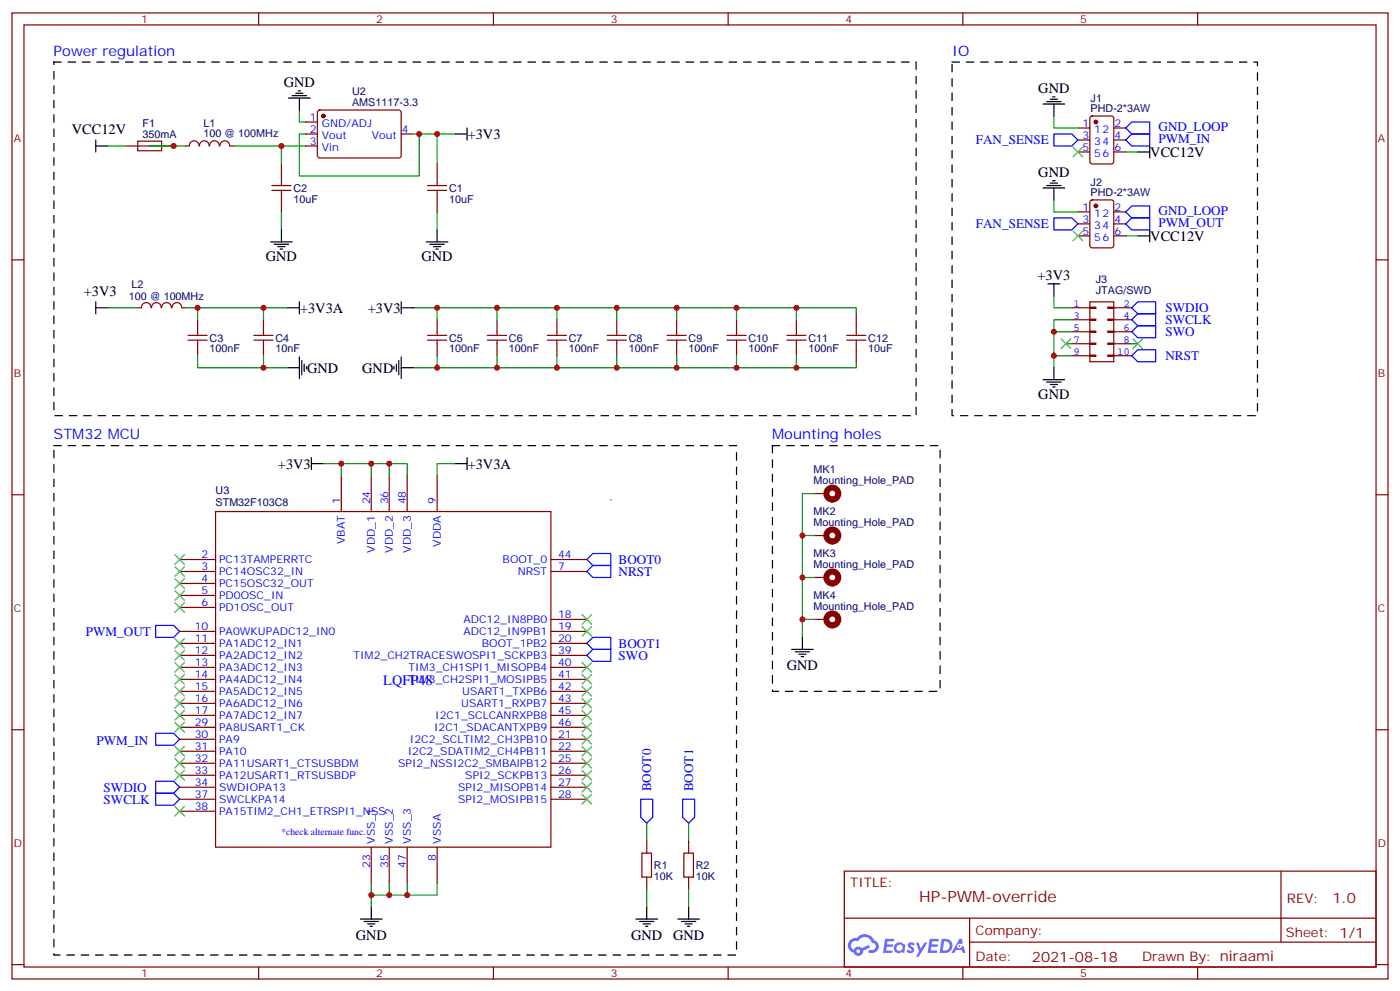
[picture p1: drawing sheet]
<svg xmlns="http://www.w3.org/2000/svg" width="412mm" height="292mm" viewBox="0 0 412 292" stroke-linecap="round" stroke-linejoin="round" font-family="sans-serif">
<g fill="none" stroke="#870000" stroke-width=".35">
<path d="M3.5 3.8h405.4v284.3h-405.4zM7.1 7.3h398.2v277.3h-398.2zM76.2 3.8v3.5M145.3 3.8v3.5M214.5 3.8v3.5M283.6 3.8v3.5M352.8 3.8v3.5M3.5 76.5h3.6M405.3 76.5h3.6M3.5 145.6h3.6M405.3 145.6h3.6M3.5 214.8h3.6"/>
<path d="M405.3 214.8h3.6M248.7 256.4h156.6v28.2h-156.6zM377.3 256.4v20.9M248.7 270.2h156.5M285.6 277.3h119.6M285.6 270.2v14.2M3.5 283.9h3.6M76.2 284.6v3.5M145.3 284.6v3.5M214.5 284.6v3.5M283.6 284.6v3.5M352.8 284.6v3.5"/>
<path d="M405.3 283.9h3.6"/>
</g>
<g fill="#5487ff">
<path d="M267.7 277.6a1.22 1.22 0 0 1 1.7 .2l-.4 .6a.47 .47 0 0 0-.3-.4 .47 .47 0 0 0-.5 .2l.1 .2a1.14 1.14 0 0 1 .8 1.8 1.14 1.14 0 0 1-1.9 0l-.2-.2 .5-.6 .7 .5a.29 .29 0 0 0 .3-.3 .29 .29 0 0 0-.2-.3 1.04 1.04 0 0 1-.6-1.7z"/>
<path d="M260.7 276.3h2.4l.3 .2-.2 .5-1.8 .1-.1 .8h1.5l.3 .4-.3 .4h-1.6l-.2 1.1h1.7l.2 .3-.2 .3-2.6 .1z"/>
<path d="M273.8 276.3h2.4l.3 .2-.1 .5-1.8 .1-.2 .8h1.6l.3 .4-.4 .4h-1.6l-.1 1.1h1.7l.2 .3-.2 .3-2.6 .1z"/>
<path d="M282.6 276.3h.7l.3 1.3-.6 .3a.69 .69 0 0 0-1 .3 .69 .69 0 0 0 .4 .9 .69 .69 0 0 0 .9-.6l.5-.2 .6 2.2h-.8l-.2-.9h-1.8l-.5 .9h-.8z"/>
<path d="M269.8 277.4h.8l.6 1.8 1.1-1.8h.9l-2.6 4.2h-.8l.9-1.5z"/>
<path d="M277.4 276.3l-.6 4.2h1.3a2.11 2.11 0 0 0 2.5-2.1 2.11 2.11 0 0 0-2.5-2.1zM278.1 277.1a1.39 1.39 0 0 1 1.7 1.4 1.39 1.39 0 0 1-1.8 1.3h-.3z"/>
<path d="M263.7 277.9a1.54 1.54 0 0 0-.1 2.2 1.54 1.54 0 0 0 2.2 .1l.6 .3 .3-2.3-.2-.3h-.4a1.49 1.49 0 0 0-2.4 0zM264 278.9a.94 .94 0 0 1 1.8 0 .94 .94 0 0 1-1.8 0z"/>
<path d="M250.4 276.7a2.18 2.18 0 0 0 1.1 3.7 1.44 1.44 0 0 0 1.6 .9 1.44 1.44 0 0 0 1.2-1.4l2-1.1-.5-.7-1.9 1a1.47 1.47 0 0 0-2.4 .4 1.39 1.39 0 0 1-.7-1.9 1.39 1.39 0 0 1 2-.5 2.12 2.12 0 0 1 2.2-1.3 2.12 2.12 0 0 1 1.9 1.7 1.14 1.14 0 0 1 1.1 1.4 1.14 1.14 0 0 1-1.7 .7 .43 .43 0 0 0-.5 .4 .43 .43 0 0 0 .4 .5 1.98 1.98 0 0 0 2.5-1.2 1.98 1.98 0 0 0-1.2-2.6 3.1 3.1 0 0 0-5.3-.6l-.9 .1zM252.3 280a.55 .55 0 0 1 1.1 0 .55 .55 0 0 1-1.1 0z"/>
<circle cx="282.6" cy="278.4" r=".26"/>
</g>
<g fill="none" stroke="#870000" stroke-width=".35">
<path d="M90 35.9h3.5M90 39.4h3.5M93.7 32.6l.5-.2h23.5l.5 .7-.1 13-.6 .4-23.6-.1-.4-.6v-12.7zM118.2 39.4h3.5M317.5 37.7h3.5M321.3 34.4l.4-.3h5.7l.6 .5 .1 13-.5 .6-5.9 .1-.6-.5-.1-12.9zM328.1 37.7h3.5M37 43h14.2M40.6 41.6h7v2.8h-7zM58.6 42.9a1.41 1.41 0 0 0-1.4-1.5 1.41 1.41 0 0 0-1.4 1.5l-1.1 .1M58.8 42.9a1.41 1.41 0 0 1 1.4-1.5 1.41 1.41 0 0 1 1.4 1.5M61.8 42.9a1.41 1.41 0 0 1 1.4-1.5 1.41 1.41 0 0 1 1.4 1.5"/>
<path d="M64.8 42.9a1.41 1.41 0 0 1 1.4-1.5 1.41 1.41 0 0 1 1.4 1.5M67.7 43h1.1M80.1 56h5.6M80.1 54.6h5.6M82.9 48.3v6.3M82.9 56v6.4M90 43h3.5M125.9 56h5.7M125.9 54.6h5.7M128.8 48.3v6.3M128.8 56v6.4M317.5 44.7h3.5"/>
<path d="M317.5 41.2h3.5M321.3 59l.4-.2h5.7l.6 .5 .1 12.9-.5 .7-5.9 .1-.6-.5-.1-13zM328.1 44.7h3.5M328.1 41.2h3.5M317.5 62.4h3.5M317.5 69.4h3.5M317.5 65.9h3.5M328.1 62.4h3.5M328.1 69.4h3.5M328.1 65.9h3.5M40.6 90.6h1M41.7 90.6a1.41 1.41 0 0 1 1.4-1.5 1.41 1.41 0 0 1 1.4 1.5"/>
<path d="M44.7 90.6a1.41 1.41 0 0 1 1.4-1.5 1.41 1.41 0 0 1 1.4 1.5M47.6 90.6a1.41 1.41 0 0 1 1.5-1.5 1.41 1.41 0 0 1 1.4 1.5M50.7 90.6a1.41 1.41 0 0 1 1.4-1.5 1.41 1.41 0 0 1 1.4 1.5M53.6 90.6h1.1M55.4 98.7h5.6M58.2 94.1v4.6M74.8 98.7h5.6M77.6 94.1v4.6M125.9 98.7h5.7M128.8 94.1v4.6M143.6 98.7h5.6M146.4 94.1v4.6"/>
<path d="M161.2 98.7h5.7M164 94.1v4.6M178.9 98.7h5.6M181.7 94.1v4.6M196.5 98.7h5.6M199.3 94.1v4.6M214.1 98.7h5.7M217 94.1v4.6M231.8 98.7h5.6M234.6 94.1v4.6M249.4 98.7h5.7M252.2 92.4v6.3"/>
<path d="M315.7 90.6h5.3M315.7 94.1h5.3M315.7 97.6h5.3M321 97.5h1.8v.3h-1.8zM321 93.9h1.8v.4h-1.8zM321 90.4h1.8v.4h-1.8zM321 88.8h7.1v17.7h-7.1zM326.3 97.5h1.8v.3h-1.8zM326.3 93.9h1.8v.4h-1.8zM326.3 90.4h1.8v.4h-1.8zM328.1 90.6h5.3M328.1 94.1h5.3"/>
<path d="M328.1 97.6h5.3M55.4 100.1h5.6M58.2 100.1v4.6M74.8 100.1h5.6M77.6 100.1v4.6M125.9 100.1h5.7M128.8 100.1v4.6M143.6 100.1h5.6M146.4 100.1v4.6M161.2 100.1h5.7M164 100.1v4.6M178.9 100.1h5.6"/>
<path d="M181.7 100.1v4.6M196.5 100.1h5.6M199.3 100.1v4.6M214.1 100.1h5.7M217 100.1v4.6M231.8 100.1h5.6M234.6 100.1v4.6M249.4 100.1h5.7M252.2 100.1v6.4M315.7 101.2h5.3M315.7 104.7h5.3M321 104.5h1.8v.4h-1.8z"/>
<path d="M321 101h1.8v.4h-1.8zM326.3 104.5h1.8v.4h-1.8zM326.3 101h1.8v.4h-1.8zM328.1 101.2h5.3M328.1 104.7h5.3M100.5 140v10.6M109.4 140v10.6M114.7 140v10.6M119.9 140v10.6M128.8 140v10.6M63.5 150.6h98.8v98.7h-98.8zM179.9 147h.1"/>
<path d="M239.9 145.3h3.5M239.9 157.6h3.5M52.9 164.7h10.6M52.9 168.2h10.6M52.9 171.7h10.6M52.9 175.3h10.6M52.9 178.8h10.6M162.3 164.7h10.6M162.3 168.2h10.6M239.9 170h3.5M52.9 185.8h10.6M52.9 189.4h10.6"/>
<path d="M52.9 196.4h10.6M52.9 200h10.6M52.9 192.9h10.6M162.3 185.8h10.6M162.3 189.4h10.6M162.3 196.4h10.6M162.3 200h10.6M162.3 192.9h10.6M162.3 182.3h10.6M239.9 182.3h3.5M52.9 217.6h10.6M52.9 203.5h10.6"/>
<path d="M52.9 207h10.6M52.9 210.5h10.6M52.9 214.1h10.6M162.3 217.6h10.6M162.3 203.5h10.6M162.3 207h10.6M162.3 210.5h10.6M162.3 214.1h10.6M52.9 221.1h10.6M52.9 224.6h10.6M52.9 228.2h10.6M52.9 231.7h10.6"/>
<path d="M52.9 235.2h10.6M52.9 238.8h10.6M162.3 221.1h10.6M162.3 224.6h10.6M162.3 228.2h10.6M162.3 231.7h10.6M162.3 235.2h10.6M109.4 249.3v10.6M114.7 249.3v10.6M119.9 249.3v10.6M128.8 249.3v10.6M189.1 251.1h2.8v7.1h-2.8z"/>
<path d="M190.5 247.6v3.5M190.5 258.2v3.5M201.4 251.1h2.9v7.1h-2.9zM202.8 247.6v3.5M202.8 258.2v3.5"/>
</g>
<g fill="#870000" stroke="#870000" stroke-width=".35">
<circle cx="95.2" cy="34.1" r=".53"/>
<circle cx="322.8" cy="35.9" r=".53"/>
<circle cx="322.8" cy="60.6" r=".53"/>
</g>
<g fill="none" stroke="#008700" stroke-width=".35">
<path d="M88.2 32.4v3.5h1.8M90 39.4h-1.8v12.4h35.3v-12.4M121.7 39.4h7.1v8.9M128.8 39.4h5.3M310.4 34.1v3.6h7.1M31.7 43h5.3M44.1 43h10.6M68.8 43h14.1M90 43h-7.1v5.3M310.4 58.8v3.6h7.1M331.6 44.7h3.5M82.9 62.4v5.3"/>
<path d="M128.8 62.4v5.3M331.6 69.4h3.5M31.7 90.6h8.9M54.7 90.6h3.5v3.5M58.2 90.6h19.4v3.5M77.6 90.6h7.1M121.7 90.6h7.1M146.4 90.6v3.5M164 90.6v3.5M181.7 90.6v3.5M199.3 90.6v3.5M217 90.6v3.5"/>
<path d="M234.6 90.6v3.5M252.2 92.4v-1.8h-123.4v3.5M310.4 97.6v7.1h5.3M310.4 87.1v3.5h5.3M315.7 94.1h-5.3v3.5h5.3M58.2 104.7v3.5h26.5M77.6 104.7v3.5M121.7 108.2h7.1M128.8 104.7v3.5h123.4v-1.7M146.4 104.7v3.5M164 104.7v3.5M181.7 104.7v3.5"/>
<path d="M199.3 104.7v3.5M217 104.7v3.5M234.6 104.7v3.5M310.4 104.7v3.5M314 101.2h1.7M333.4 101.2h1.7M95.2 136.5h5.3M100.5 140v-3.5h19.4v3.5M109.4 136.5v3.5M114.7 136.5v3.5M134.1 136.5h-5.3v3.5M236.4 157.6h3.5"/>
<path d="M239.9 145.3h-3.5v37h3.5M236.4 170h3.5M236.4 182.3v5.3M109.4 259.9v3.6h19.4v-3.6M114.7 259.9v3.6M119.9 259.9v3.6M190.5 242.3v5.3M202.8 242.3v5.3M109.4 263.5v3.5M190.5 261.7v5.3M202.8 261.7v5.3"/>
</g>
<path d="M15.9 18.3h254v104h-254zM280.5 18.3h89.9v104h-89.9zM15.9 131.2h201.1v149.9h-201.1zM227.5 131.2h49.4v72.3h-49.4z" fill="none" stroke="#000" stroke-width=".35" stroke-dasharray="2.1 2.1"/>
<g fill="none" stroke="#00f" stroke-width=".35">
<path d="M310.4 39.4h5.3l1.8 1.8-1.8 1.8h-5.3zM333.4 35.9h5.3v3.5h-5.3l-1.8-1.7zM331.6 41.2l1.8-1.8h5.3v3.6h-5.3zM310.4 64.1h5.3l1.8 1.8-1.8 1.8h-5.3zM331.6 65.9l1.8-1.8h5.3v3.6h-5.3zM333.4 60.6h5.3v3.5h-5.3l-1.8-1.7zM333.4 90.6l1.7-1.8h5.3v3.6h-5.3zM333.4 94.1l1.7-1.7h5.3v3.5h-5.3zM333.4 97.6l1.7-1.7h5.3v3.5h-5.3zM333.4 104.7l1.7-1.8h5.3v3.6h-5.3zM172.9 168.2l1.7-1.8h5.3v3.6h-5.3zM172.9 164.7l1.7-1.8h5.3v3.5h-5.3z"/>
<path d="M45.9 184.1h5.3l1.7 1.7-1.7 1.8h-5.3zM172.9 192.9l1.7-1.8h5.3v3.6h-5.3zM172.9 189.4l1.7-1.8h5.3v3.5h-5.3zM45.9 215.8h5.3l1.7 1.8-1.7 1.8h-5.3zM45.9 229.9h5.3l1.7 1.8-1.7 1.8h-5.3zM45.9 233.5h5.3l1.7 1.7-1.7 1.8h-5.3zM188.7 235.2h3.6v5.3l-1.8 1.8-1.8-1.8zM201.1 235.2h3.5v5.3l-1.8 1.8-1.7-1.8z"/>
</g>
<g fill="none" stroke="#3c3" stroke-width=".35">
<path d="M316.1 43.3l2.8 2.8M318.9 43.3l-2.8 2.8M316.1 68l2.8 2.8M318.9 68l-2.8 2.8M312.6 99.8l2.8 2.8M315.4 99.8l-2.8 2.8M333.7 99.8l2.8 2.8M336.5 99.8l-2.8 2.8M51.5 163.3l2.8 2.8M51.5 166.8l2.8 2.8M51.5 170.3l2.8 2.8M51.5 173.8l2.8 2.9"/>
<path d="M51.5 177.4l2.8 2.8M54.3 163.3l-2.8 2.8M54.3 166.8l-2.8 2.8M54.3 170.3l-2.8 2.8M54.3 173.8l-2.8 2.9M54.3 177.4l-2.8 2.8M51.5 188l2.8 2.8M51.5 191.5l2.8 2.8M51.5 195l2.8 2.8M51.5 198.5l2.8 2.9M54.3 188l-2.8 2.8M54.3 191.5l-2.8 2.8"/>
<path d="M54.3 195l-2.8 2.8M54.3 198.5l-2.8 2.9M171.4 180.9l2.9 2.8M171.4 184.4l2.9 2.9M171.4 195l2.9 2.8M171.4 198.5l2.9 2.9M174.3 180.9l-2.9 2.8M174.3 184.4l-2.9 2.9M174.3 195l-2.9 2.8M174.3 198.5l-2.9 2.9M51.5 202.1l2.8 2.8M51.5 205.6l2.8 2.8"/>
<path d="M51.5 209.1l2.8 2.8M51.5 212.7l2.8 2.8M51.5 219.7l2.8 2.8M54.3 202.1l-2.8 2.8M54.3 205.6l-2.8 2.8M54.3 209.1l-2.8 2.8M54.3 212.7l-2.8 2.8M54.3 219.7l-2.8 2.8M171.4 202.1l2.9 2.8M171.4 205.6l2.9 2.8M171.4 209.1l2.9 2.8M171.4 212.7l2.9 2.8"/>
<path d="M171.4 216.2l2.9 2.8M171.4 219.7l2.9 2.8M174.3 202.1l-2.9 2.8M174.3 205.6l-2.9 2.8M174.3 209.1l-2.9 2.8M174.3 212.7l-2.9 2.8M174.3 216.2l-2.9 2.8M174.3 219.7l-2.9 2.8M51.5 223.2l2.8 2.9M51.5 226.8l2.8 2.8M51.5 237.3l2.8 2.9M54.3 223.2l-2.8 2.9"/>
<path d="M54.3 226.8l-2.8 2.8M54.3 237.3l-2.8 2.9M171.4 223.2l2.9 2.9M171.4 226.8l2.9 2.8M171.4 230.3l2.9 2.8M171.4 233.8l2.9 2.8M174.3 223.2l-2.9 2.9M174.3 226.8l-2.9 2.8M174.3 230.3l-2.9 2.8M174.3 233.8l-2.9 2.8"/>
</g>
<g fill="none" stroke="#000" stroke-width=".35">
<path d="M85 28.9h6.4M86.1 28.2h4.2M87.1 27.4h2.2M87.8 26.7h.7M88.2 28.9v3.5M134.1 39.4h3.5M137.6 37.7v3.5M307.3 30.6h6.3M308.3 29.9h4.3M309.4 29.2h2.1M310.1 28.5h.7M310.4 30.6v3.5"/>
<path d="M28.2 43h3.5M28.2 41.2v3.5M307.3 55.3h6.3M308.3 54.6h4.3M309.4 53.9h2.1M310.1 53.2h.7M310.4 55.3v3.5M335.1 44.7h3.6M338.7 43v3.5M79.7 71.2h6.4M80.8 71.9h4.2M81.8 72.6h2.2"/>
<path d="M82.5 73.3h.8M82.9 67.7v3.5M125.6 71.2h6.3M126.6 71.9h4.3M127.7 72.6h2.1M128.4 73.3h.7M128.8 67.7v3.5M335.1 69.4h3.6M338.7 67.7v3.5M28.2 88.8v3.6M28.2 90.6h3.5M84.7 90.6h3.5"/>
<path d="M88.2 88.8v3.6M118.2 88.8v3.6M118.2 90.6h3.5M308.7 83.5h3.5M310.4 83.5v3.6M84.7 108.2h3.5M88.2 105.1v6.3M88.9 106.1v4.2M89.6 107.2v2.1M90.3 107.9v.7M116.1 107.9v.7M116.8 107.2v2.1"/>
<path d="M117.5 106.1v4.2M118.2 108.2h3.5M118.2 105.1v6.3M307.3 111.8h6.3M308.3 112.5h4.3M309.4 113.2h2.1M310.1 113.9h.7M310.4 108.2v3.6M91.7 136.5h3.5M91.7 134.7v3.5M134.1 136.5h3.5M137.6 134.7v3.5"/>
<path d="M233.2 191.1h6.3M234.2 191.8h4.3M235.3 192.5h2.1M236 193.3h.7M236.4 187.6v3.5M106.2 270.5h6.3M107.2 271.2h4.3M108.3 271.9h2.1M109 272.6h.7M109.4 267v3.5M187.3 270.5h6.4M188.4 271.2h4.2"/>
<path d="M189.4 271.9h2.2M190.1 272.6h.8M190.5 267v3.5M199.7 270.5h6.3M200.7 271.2h4.3M201.8 271.9h2.1M202.5 272.6h.7M202.8 267v3.5"/>
</g>
<path d="M245 147a1.76 1.76 0 0 1-1.3-2.7 1.76 1.76 0 0 1 3 .1 1.76 1.76 0 0 1-1.5 2.6M245 159.4a1.76 1.76 0 0 1-1.3-2.8 1.76 1.76 0 0 1 3 .2 1.76 1.76 0 0 1-1.5 2.6M245 171.7a1.76 1.76 0 0 1-1.3-2.7 1.76 1.76 0 0 1 3 .1 1.76 1.76 0 0 1-1.5 2.6M245 184.1a1.76 1.76 0 0 1-1.3-2.8 1.76 1.76 0 0 1 3 .2 1.76 1.76 0 0 1-1.5 2.6" fill="none" stroke="#870000" stroke-width="1.8"/>
<g fill="#c00">
<circle cx="82.9" cy="43" r=".88"/>
<circle cx="128.8" cy="39.4" r=".88"/>
<circle cx="109.4" cy="136.5" r=".88"/>
<circle cx="114.7" cy="136.5" r=".88"/>
<circle cx="51.2" cy="43" r=".88"/>
<circle cx="58.2" cy="90.6" r=".88"/>
<circle cx="119.9" cy="263.5" r=".88"/>
<circle cx="114.7" cy="263.5" r=".88"/>
<circle cx="109.4" cy="263.5" r=".88"/>
<circle cx="310.4" cy="97.6" r=".88"/>
<circle cx="310.4" cy="104.7" r=".88"/>
<circle cx="128.8" cy="90.6" r=".88"/>
<circle cx="146.4" cy="90.6" r=".88"/>
<circle cx="164" cy="90.6" r=".88"/>
<circle cx="181.7" cy="90.6" r=".88"/>
<circle cx="146.4" cy="108.2" r=".88"/>
<circle cx="164" cy="108.2" r=".88"/>
<circle cx="181.7" cy="108.2" r=".88"/>
<circle cx="123.5" cy="39.4" r=".88"/>
<circle cx="128.8" cy="108.2" r=".88"/>
<circle cx="77.6" cy="90.6" r=".88"/>
<circle cx="100.5" cy="136.5" r=".88"/>
<circle cx="77.6" cy="108.2" r=".88"/>
<circle cx="236.4" cy="170" r=".88"/>
<circle cx="236.4" cy="157.6" r=".88"/>
<circle cx="236.4" cy="182.3" r=".88"/>
<circle cx="199.3" cy="90.6" r=".88"/>
<circle cx="199.3" cy="108.2" r=".88"/>
<circle cx="217" cy="108.2" r=".88"/>
<circle cx="217" cy="90.6" r=".88"/>
<circle cx="234.6" cy="90.6" r=".88"/>
<circle cx="234.6" cy="108.2" r=".88"/>
</g>
<text font-size="4.6" fill="#800" x="270.8" y="265.4">HP-PWM-override</text>
<g font-size="4.2" fill="#00f">
<text x="15.8" y="16.4">Power regulation</text>
<text x="280.5" y="16.5">IO</text>
<text x="15.8" y="129.3">STM32 MCU</text>
<text x="227.5" y="129.3">Mounting holes</text>
<text x="112.9" y="201.7">LQFP48</text>
</g>
<g font-size="4.2">
<text x="83.6" y="25.7">GND</text>
<text x="305.9" y="27.4">GND</text>
<text x="21.2" y="39.4">VCC12V</text>
<text x="137.8" y="40.9">+3V3</text>
<text x="338.8" y="46.2">VCC12V</text>
<text x="305.9" y="52.1">GND</text>
<text x="338.8" y="70.9">VCC12V</text>
<text x="78.3" y="76.8">GND</text>
<text x="124.2" y="76.8">GND</text>
<text x="305.6" y="82.5">+3V3</text>
<text x="24.7" y="87.1">+3V3</text>
<text x="88.4" y="92">+3V3A</text>
<text x="108.3" y="92">+3V3</text>
<text x="90.5" y="109.7">GND</text>
<text x="106.7" y="109.7">GND</text>
<text x="305.9" y="117.4">GND</text>
<text x="81.9" y="137.9">+3V3</text>
<text x="137.8" y="137.9">+3V3A</text>
<text x="231.8" y="197.1">GND</text>
<text x="104.8" y="276.6">GND</text>
<text x="185.9" y="276.6">GND</text>
<text x="198.3" y="276.6">GND</text>
</g>
<g font-size="4.2" fill="#800">
<text x="392.5" y="265.7">1.0</text>
<text x="304" y="283">2021-08-18</text>
</g>
<g font-size="3.9" fill="#00f">
<text x="341.3" y="38.6">GND_LOOP</text>
<text x="287.4" y="42.5">FAN_SENSE</text>
<text x="341.3" y="42.1">PWM_IN</text>
<text x="341.3" y="63.3">GND_LOOP</text>
<text x="287.4" y="67.2">FAN_SENSE</text>
<text x="341.3" y="66.8">PWM_OUT</text>
<text x="343.3" y="91.9">SWDIO</text>
<text x="343.3" y="95.4">SWCLK</text>
<text x="343.3" y="99">SWO</text>
<text x="343.3" y="106">NRST</text>
<text x="182.2" y="166">BOOT0</text>
<text x="182.2" y="169.5">NRST</text>
<text x="25.3" y="187.1">PWM_OUT</text>
<text x="182.2" y="190.7">BOOT1</text>
<text x="182.2" y="194.2">SWO</text>
<text x="28.4" y="219.2">PWM_IN</text>
<text x="30.5" y="233">SWDIO</text>
<text x="191.8" y="232.9" transform="rotate(-90 191.8 232.9)">BOOT0</text>
<text x="204.1" y="232.9" transform="rotate(-90 204.1 232.9)">BOOT1</text>
<text x="30.5" y="236.5">SWCLK</text>
</g>
<g font-size="3.9" fill="#800">
<text x="250.5" y="261">TITLE:</text>
<text x="379.1" y="265.7">REV:</text>
<text x="287.4" y="275.2">Company:</text>
<text x="378.7" y="275.8">Sheet: 1/1</text>
<text x="287.4" y="282.9">Date:</text>
<text x="336.4" y="282.9">Drawn By: niraami</text>
</g>
<g font-size="3.2" fill="#800">
<text x="41.6" y="6.8">1</text>
<text x="110.8" y="6.8">2</text>
<text x="179.9" y="6.8">3</text>
<text x="249.1" y="6.8">4</text>
<text x="318.2" y="6.8">5</text>
<text x="4.1" y="41.9">A</text>
<text x="405.9" y="41.9">A</text>
<text x="4.1" y="111.1">B</text>
<text x="405.9" y="111.1">B</text>
<text x="4.1" y="180.2">C</text>
<text x="405.9" y="180.2">C</text>
<text x="4.1" y="249.3">D</text>
<text x="405.9" y="249.3">D</text>
<text x="41.6" y="287.6">1</text>
<text x="110.8" y="287.6">2</text>
<text x="179.9" y="287.6">3</text>
<text x="249.1" y="287.6">4</text>
<text x="318.2" y="287.6">5</text>
</g>
<g font-size="3.2" fill="#000080">
<text x="103.7" y="28.1">U2</text>
<text x="321.3" y="29.9">J1</text>
<text x="103.7" y="31.2">AMS1117-3.3</text>
<text x="321.3" y="33.1">PHD-2*3AW</text>
<text x="42" y="40.5">350mA</text>
<text x="42" y="37.4">F1</text>
<text x="59.9" y="40.4">100 @ 100MHz</text>
<text x="59.9" y="37.3">L1</text>
<text x="86.4" y="59.6">10uF</text>
<text x="86.4" y="56.5">C2</text>
<text x="132.3" y="59.6">10uF</text>
<text x="132.3" y="56.5">C1</text>
<text x="321.3" y="57.8">PHD-2*3AW</text>
<text x="321.3" y="54.6">J2</text>
<text x="322.8" y="83.2">J3</text>
<text x="37.9" y="88.2">100 @ 100MHz</text>
<text x="38.7" y="84.7">L2</text>
<text x="322.8" y="86.4">JTAG/SWD</text>
<text x="61.7" y="100.6">C3</text>
<text x="81.1" y="100.6">C4</text>
<text x="132.3" y="100.6">C5</text>
<text x="149.9" y="100.6">C6</text>
<text x="167.6" y="100.6">C7</text>
<text x="185.2" y="100.6">C8</text>
<text x="202.8" y="100.6">C9</text>
<text x="220.5" y="100.6">C10</text>
<text x="238.1" y="100.6">C11</text>
<text x="255.8" y="100.6">C12</text>
<text x="61.7" y="103.7">100nF</text>
<text x="81.1" y="103.7">10nF</text>
<text x="132.3" y="103.7">100nF</text>
<text x="149.9" y="103.7">100nF</text>
<text x="167.6" y="103.7">100nF</text>
<text x="185.2" y="103.7">100nF</text>
<text x="202.8" y="103.7">100nF</text>
<text x="220.5" y="103.7">100nF</text>
<text x="238.1" y="103.7">100nF</text>
<text x="255.8" y="103.7">10uF</text>
<text x="239.7" y="142.5">Mounting_Hole_PAD</text>
<text x="239.7" y="139.3">MK1</text>
<text x="63.5" y="148.8">STM32F103C8</text>
<text x="63.5" y="145.3">U3</text>
<text x="239.7" y="154.8">Mounting_Hole_PAD</text>
<text x="239.7" y="151.6">MK2</text>
<text x="239.7" y="167.1">Mounting_Hole_PAD</text>
<text x="239.7" y="164">MK3</text>
<text x="239.7" y="179.5">Mounting_Hole_PAD</text>
<text x="239.7" y="176.3">MK4</text>
<text x="192.6" y="255.8">R1</text>
<text x="205" y="255.8">R2</text>
<text x="192.6" y="259">10K</text>
<text x="205" y="259">10K</text>
</g>
<g font-size="3.2" fill="#00f">
<text x="91.3" y="35.6">1</text>
<text x="91.3" y="39.1">2</text>
<text x="94.8" y="37.3">GND/ADJ</text>
<text x="94.8" y="40.9">Vout</text>
<text x="109.5" y="40.9">Vout</text>
<text x="118.4" y="39.1">4</text>
<text x="318.8" y="37.3">1</text>
<text x="318.8" y="40.9">3</text>
<text x="322.3" y="39.1">12</text>
<text x="328.3" y="40.9">4</text>
<text x="328.3" y="37.3">2</text>
<text x="91.3" y="42.6">3</text>
<text x="94.8" y="44.4">Vin</text>
<text x="318.8" y="44.4">5</text>
<text x="322.3" y="42.6">34</text>
<text x="322.3" y="46.1">56</text>
<text x="328.3" y="44.4">6</text>
<text x="318.8" y="62">1</text>
<text x="318.8" y="65.5">3</text>
<text x="322.3" y="63.8">12</text>
<text x="328.3" y="65.5">4</text>
<text x="328.3" y="62">2</text>
<text x="318.8" y="69.1">5</text>
<text x="322.3" y="67.3">34</text>
<text x="322.3" y="70.8">56</text>
<text x="328.3" y="69.1">6</text>
<text x="316.3" y="90.2">1</text>
<text x="316.3" y="93.8">3</text>
<text x="330.9" y="90.2">2</text>
<text x="330.9" y="93.8">4</text>
<text x="316.3" y="97.3">5</text>
<text x="316.3" y="100.8">7</text>
<text x="330.9" y="97.3">6</text>
<text x="330.9" y="100.8">8</text>
<text x="316.3" y="104.4">9</text>
<text x="329" y="104.4">10</text>
<text x="100.2" y="148.4" transform="rotate(-90 100.2 148.4)">1</text>
<text x="109" y="148.4" transform="rotate(-90 109 148.4)">24</text>
<text x="114.3" y="148.4" transform="rotate(-90 114.3 148.4)">36</text>
<text x="119.6" y="148.4" transform="rotate(-90 119.6 148.4)">48</text>
<text x="128.4" y="148.4" transform="rotate(-90 128.4 148.4)">9</text>
<text x="101.6" y="160.1" transform="rotate(-90 101.6 160.1)">VBAT</text>
<text x="129.8" y="160.8" transform="rotate(-90 129.8 160.8)">VDDA</text>
<text x="59.4" y="164.3">2</text>
<text x="59.4" y="167.9">3</text>
<text x="64.6" y="165.7">PC13TAMPERRTC</text>
<text x="110.4" y="162.7" transform="rotate(-90 110.4 162.7)">VDD_1</text>
<text x="115.7" y="162.7" transform="rotate(-90 115.7 162.7)">VDD_2</text>
<text x="121" y="162.7" transform="rotate(-90 121 162.7)">VDD_3</text>
<text x="148.1" y="165.7">BOOT_0</text>
<text x="164.4" y="167.9">7</text>
<text x="164.4" y="164.3">44</text>
<text x="59.4" y="171.4">4</text>
<text x="64.6" y="169.3">PC14OSC32_IN</text>
<text x="64.6" y="172.8">PC15OSC32_OUT</text>
<text x="152.5" y="169.3">NRST</text>
<text x="59.4" y="174.9">5</text>
<text x="59.4" y="178.4">6</text>
<text x="64.6" y="176.3">PD0OSC_IN</text>
<text x="64.6" y="179.8">PD1OSC_OUT</text>
<text x="57.4" y="185.5">10</text>
<text x="136.5" y="183.4">ADC12_IN8PB0</text>
<text x="164.4" y="182">18</text>
<text x="164.4" y="185.5">19</text>
<text x="57.4" y="189">11</text>
<text x="64.6" y="186.9">PA0WKUPADC12_IN0</text>
<text x="64.6" y="190.4">PA1ADC12_IN1</text>
<text x="136.5" y="186.9">ADC12_IN9PB1</text>
<text x="142" y="190.4">BOOT_1PB2</text>
<text x="164.4" y="189">20</text>
<text x="57.4" y="192.5">12</text>
<text x="57.4" y="196.1">13</text>
<text x="64.6" y="194">PA2ADC12_IN2</text>
<text x="64.6" y="197.5">PA3ADC12_IN3</text>
<text x="104.1" y="194">TIM2_CH2TRACESWOSPI1_SCKPB3</text>
<text x="120.4" y="197.5">TIM3_CH1SPI1_MISOPB4</text>
<text x="164.4" y="196.1">40</text>
<text x="164.4" y="192.5">39</text>
<text x="57.4" y="199.6">14</text>
<text x="57.4" y="203.1">15</text>
<text x="64.6" y="201">PA4ADC12_IN4</text>
<text x="120.4" y="201">TIM3_CH2SPI1_MOSIPB5</text>
<text x="164.4" y="199.6">41</text>
<text x="164.4" y="203.1">42</text>
<text x="57.4" y="206.7">16</text>
<text x="64.6" y="204.5">PA5ADC12_IN5</text>
<text x="64.6" y="208.1">PA6ADC12_IN6</text>
<text x="135.9" y="208.1">USART1_RXPB7</text>
<text x="136.1" y="204.5">USART1_TXPB6</text>
<text x="164.4" y="206.7">43</text>
<text x="57.4" y="210.2">17</text>
<text x="57.4" y="213.7">29</text>
<text x="64.6" y="211.6">PA7ADC12_IN7</text>
<text x="64.6" y="215.1">PA8USART1_CK</text>
<text x="127.8" y="215.1">I2C1_SDACANTXPB9</text>
<text x="128.2" y="211.6">I2C1_SCLCANRXPB8</text>
<text x="164.4" y="210.2">45</text>
<text x="164.4" y="213.7">46</text>
<text x="57.4" y="217.2">30</text>
<text x="57.4" y="220.8">31</text>
<text x="64.6" y="218.7">PA9</text>
<text x="120.7" y="218.7">I2C2_SCLTIM2_CH3PB10</text>
<text x="164.4" y="217.2">21</text>
<text x="164.4" y="220.8">22</text>
<text x="57.4" y="224.3">32</text>
<text x="57.4" y="227.8">33</text>
<text x="64.6" y="222.2">PA10</text>
<text x="64.6" y="225.7">PA11USART1_CTSUSBDM</text>
<text x="117.3" y="225.7">SPI2_NSSI2C2_SMBAlPB12</text>
<text x="120.1" y="222.2">I2C2_SDATIM2_CH4PB11</text>
<text x="164.4" y="224.3">25</text>
<text x="164.4" y="227.8">26</text>
<text x="57.4" y="231.4">34</text>
<text x="64.6" y="229.2">PA12USART1_RTSUSBDP</text>
<text x="64.6" y="232.8">SWDIOPA13</text>
<text x="135" y="232.8">SPI2_MISOPB14</text>
<text x="137.1" y="229.2">SPI2_SCKPB13</text>
<text x="164.4" y="231.4">27</text>
<text x="57.4" y="234.9">37</text>
<text x="57.4" y="238.4">38</text>
<text x="64.6" y="236.3">SWCLKPA14</text>
<text x="64.6" y="239.8">PA15TIM2_CH1_ETRSPI1_NSS</text>
<text x="135" y="236.3">SPI2_MOSIPB15</text>
<text x="164.4" y="234.9">28</text>
<text x="110.4" y="248.3" transform="rotate(-90 110.4 248.3)">VSS_1</text>
<text x="115.7" y="248.3" transform="rotate(-90 115.7 248.3)">VSS_2</text>
<text x="121" y="248.3" transform="rotate(-90 121 248.3)">VSS_3</text>
<text x="129.8" y="248.3" transform="rotate(-90 129.8 248.3)">VSSA</text>
<text x="109" y="255.5" transform="rotate(-90 109 255.5)">23</text>
<text x="114.3" y="255.5" transform="rotate(-90 114.3 255.5)">35</text>
<text x="119.6" y="255.5" transform="rotate(-90 119.6 255.5)">47</text>
<text x="128.4" y="253.5" transform="rotate(-90 128.4 253.5)">8</text>
</g>
<text font-size="2.8" fill="#00f" x="82.9" y="245.8">*check alternate func.</text>
</svg>
